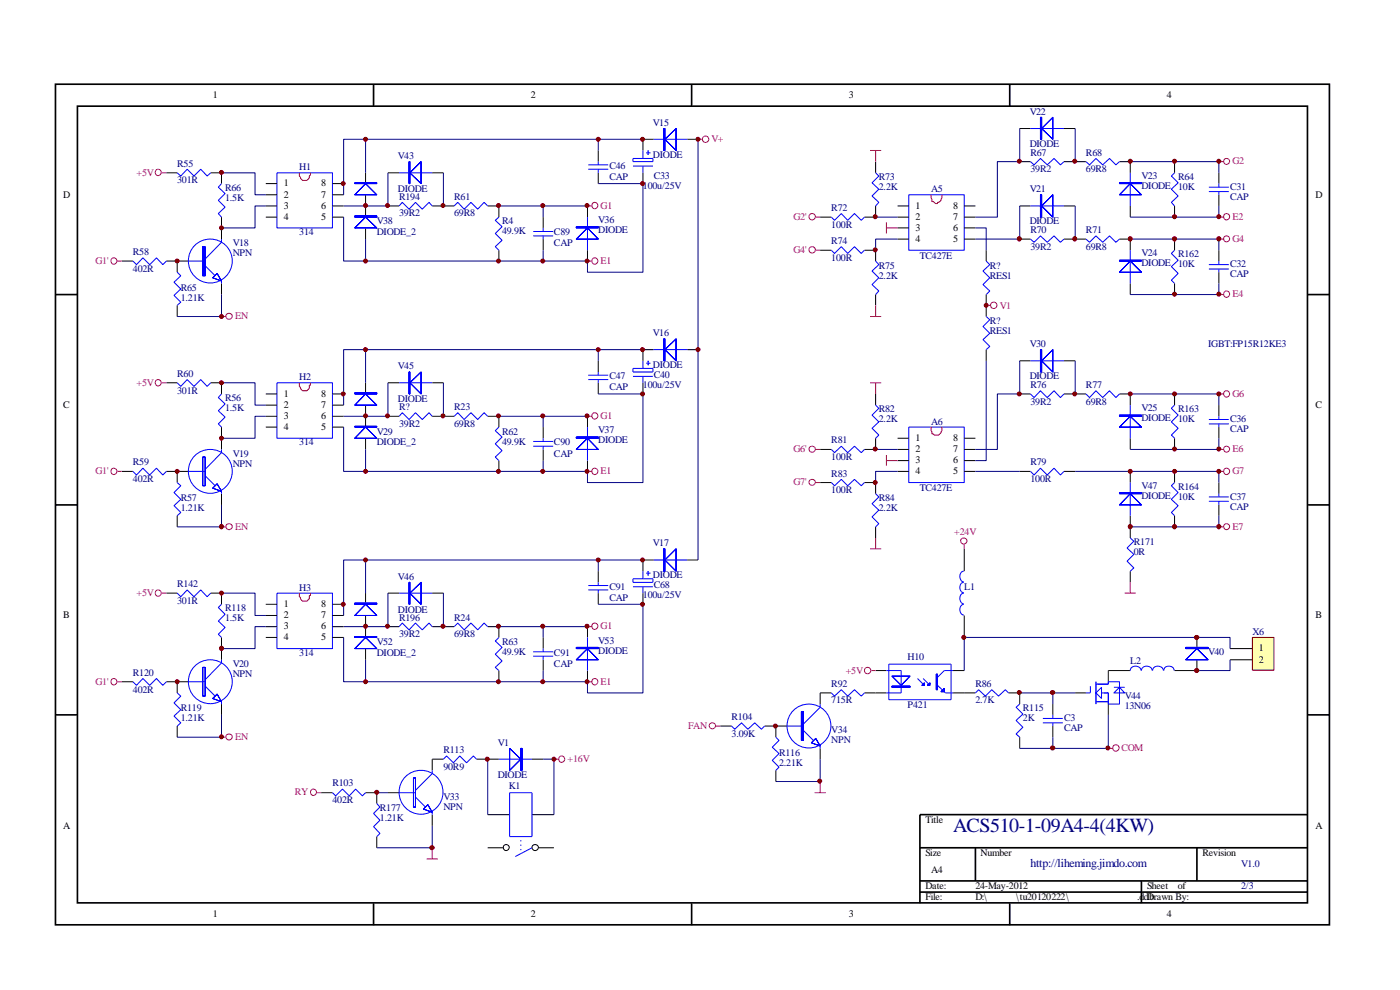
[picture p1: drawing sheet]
<svg xmlns="http://www.w3.org/2000/svg" width="297mm" height="210mm" viewBox="0 0 297 210" stroke-linecap="round" stroke-linejoin="round" font-family="sans-serif">
<g fill="none" stroke="#000" stroke-width=".35">
<path d="M11.8 17.9h270.2v178.3h-270.2zM79.2 17.9v4.6M146.7 17.9v4.6M214.2 17.9v4.6M16.4 22.5h261v169h-261zM11.8 62.5h4.6M277.5 62.5h4.6M11.8 107.1h4.6M277.5 107.1h4.6M11.8 151.6h4.6M277.5 151.6h4.6M195.2 179.8h82.3"/>
<path d="M206.9 179.8v7.1M253.9 179.8v7.1M277.5 172.8h-82.3v18.8M79.2 191.6v4.7M146.7 191.6v4.7M195.2 186.9h82.3M195.2 189.2h82.3M214.2 191.6v4.7M242.1 186.9v4.7"/>
</g>
<g fill="none" stroke="#00f" stroke-width=".21">
<path d="M37.6 36.7l.8 .6 1.3-1.4 1.4 1.4 1.5-1.4 1.3 1.4 .8-.6M47 38.9l-.7 .8 1.5 1.4-1.5 1.4 1.5 1.4-1.5 1.4 .7 .8M58.8 36.7h11.7v11.6h-11.7zM84.7 36.7h7M124.8 35h4.2M124.8 35.9h4.2M126.9 34.3v.7M126.9 35.9v.8M134.3 33.6h4.2v.7h-4.2zM134.3 35.2h4.2M136.4 31.9v1.7M136.4 35.2v1.5"/>
<path d="M137.1 32.4h.9M137.5 31.9v1M138.7 29.5h7.1M185.8 36.7l.6 .6-1.4 1.5 1.4 1.3-1.4 1.5 1.4 1.3-.6 .8M218.6 34.3l.8 .7 1.3-1.4 1.5 1.4 1.4-1.4 1.4 1.4 .7-.7M218.6 27.3h7.1M230.4 34.3l.7 .7 1.4-1.4 1.4 1.4 1.5-1.4 1.3 1.4 .8-.7M239.8 36.7v7M249.2 36.7l-.7 .6 1.4 1.5-1.4 1.3 1.4 1.5-1.4 1.3 .7 .8M256.5 39.7h4.2M258.6 38.9v.8M28.2 55.4l.8 .7 1.3-1.4 1.4 1.4 1.5-1.4 1.3 1.4 .8-.7"/>
<path d="M37.6 57.7l.8 .8-1.5 1.4 1.5 1.4-1.5 1.4 1.5 1.4-.8 .7M40 55.4h3.5M43.5 56.4l2.1 2.1M47 50.7v.7l-3.5 3.5M47 59.6v.5M84.7 43.7l.6-.8 1.5 1.5 1.3-1.5 1.5 1.5 1.4-1.5 .7 .8M96.4 43.7l.7-.8 1.4 1.5 1.4-1.5 1.4 1.5 1.4-1.5 .8 .8M105.8 46.1l-.7 .6 1.4 1.4-1.4 1.4 1.4 1.5-1.4 1.3 .7 .8M113.1 49.1h4.2M113.1 50h4.2M115.2 48.3v.8M115.2 50v.7"/>
<path d="M124.6 46.1v7M176.4 46.1l.6 .6 1.5-1.4 1.3 1.4 1.5-1.4 1.4 1.4 .7-.6M176.4 53.1l.6 .7 1.5-1.5 1.3 1.5 1.5-1.5 1.4 1.5 .7-.7M185.8 55.4l.6 .7-1.4 1.4 1.4 1.4-1.4 1.5 1.4 1.3-.6 .8M192.8 41.3h11.8v11.8h-11.8zM209.2 55.4l.8 .7-1.5 1.4 1.5 1.4-1.5 1.5 1.5 1.3-.8 .8M218.6 50.7l.8 .7 1.3-1.4 1.5 1.4 1.4-1.4 1.4 1.4 .7-.7M218.6 43.7h7.1M230.4 50.7l.7 .7 1.4-1.4 1.4 1.4 1.5-1.4 1.3 1.4 .8-.7M239.8 53.1v7M249.2 53.1l-.7 .7 1.4 1.4-1.4 1.4 1.4 1.4-1.4 1.4 .7 .7M256.5 40.6h4.2"/>
<path d="M256.5 56.1h4.2M256.5 57.1h4.2M258.6 40.6v.7M258.6 55.4v.7M258.6 57.1v.6M124.8 79.6h4.2M126.9 78.9v.7M134.3 78.1h4.2v.8h-4.2zM134.3 79.8h4.2M136.4 76.5v1.6M136.4 79.8v1.4M137.1 77h.9"/>
<path d="M137.5 76.5v1M138.7 74.2h7.1M209.2 67.1l.8 .7-1.5 1.5 1.5 1.4-1.5 1.4 1.5 1.4-.8 .7M218.6 76.5h7.1M28.2 100l.8 .8 1.3-1.5 1.4 1.5 1.5-1.5 1.3 1.5 .8-.8M37.6 81.2l.8 .8 1.3-1.5 1.4 1.5 1.5-1.5 1.3 1.5 .8-.8M40 100h3.5M47 83.6l-.7 .7 1.5 1.4-1.5 1.4 1.5 1.4-1.5 1.4 .7 .7M47 95.3v.7l-3.5 3.6M58.8 81.2h11.7v11.8h-11.7zM84.7 88.3l.6-.8 1.5 1.5 1.3-1.5 1.5 1.5 1.4-1.5 .7 .8M84.7 81.2h7"/>
<path d="M96.4 88.3l.7-.8 1.4 1.5 1.4-1.5 1.4 1.5 1.4-1.5 .8 .8M105.8 90.6l-.7 .8 1.4 1.3-1.4 1.4 1.4 1.5-1.4 1.3 .7 .8M113.1 93.6h4.2M113.1 94.7h4.2M115.2 93v.6M115.2 94.7v.6M124.6 90.6v7.1M124.8 80.5h4.2M126.9 80.5v.7M176.4 95.3l.6 .7 1.5-1.3 1.3 1.3 1.5-1.3 1.4 1.3 .7-.7M185.8 85.9l.6 .7-1.4 1.5 1.4 1.4-1.4 1.3 1.4 1.5-.6 .7M192.8 90.6h11.8v11.8h-11.8z"/>
<path d="M218.6 83.6l.8 .7 1.3-1.4 1.5 1.4 1.4-1.4 1.4 1.4 .7-.7M218.6 100l.8 .8 1.3-1.5 1.5 1.5 1.4-1.5 1.4 1.5 .7-.8M230.4 83.6l.7 .7 1.4-1.4 1.4 1.4 1.5-1.4 1.3 1.4 .8-.7M239.8 85.9v7.1M249.2 85.9l-.7 .7 1.4 1.5-1.4 1.4 1.4 1.3-1.4 1.5 .7 .7M256.5 89h4.2M256.5 89.9h4.2M258.6 88.3v.7M258.6 89.9v.7M37.6 102.4l.8 .6-1.5 1.5 1.5 1.4-1.5 1.4 1.5 1.4-.8 .7M43.5 100.9l2.1 2.1M47 104.2v.5"/>
<path d="M138.7 118.8h7.1M176.4 102.4l.6 .6 1.5-1.3 1.3 1.3 1.5-1.3 1.4 1.3 .7-.6M185.8 104.7l.6 .7-1.4 1.4 1.4 1.4-1.4 1.4 1.4 1.5-.6 .7M239.8 114.1l.7 .7-1.4 1.4 1.4 1.4-1.4 1.4 1.4 1.5-.7 .7M239.8 102.4v7M249.2 102.4l-.7 .6 1.4 1.5-1.4 1.4 1.4 1.4-1.4 1.4 .7 .7M256.5 105.4h4.2M256.5 106.3h4.2M258.6 104.7v.7M258.6 106.3v.8M37.6 125.8l.8 .8 1.3-1.5 1.4 1.5 1.5-1.5 1.3 1.5 .8-.8M47 128.2l-.7 .7 1.5 1.4-1.5 1.4 1.5 1.4-1.5 1.4 .7 .7"/>
<path d="M47 140v.6l-3.5 3.6M58.8 125.8h11.7v11.8h-11.7zM84.7 132.9l.6-.7 1.5 1.4 1.3-1.4 1.5 1.4 1.4-1.4 .7 .7M84.7 125.8h7M96.4 132.9l.7-.7 1.4 1.4 1.4-1.4 1.4 1.4 1.4-1.4 .8 .7M105.8 135.2l-.7 .8 1.4 1.3-1.4 1.5 1.4 1.4-1.4 1.4 .7 .6M113.1 138.3h4.2M113.1 139.2h4.2M115.2 137.6v.7M115.2 139.2v.8M124.6 135.2v7M124.8 124.2h4.2"/>
<path d="M124.8 125.1h4.2M126.9 123.5v.7M126.9 125.1v.7M134.3 122.8h4.2v.7h-4.2zM134.3 124.5h4.2M136.4 121.2v1.6M136.4 124.5v1.3M137.1 121.6h.9M137.5 121.2v.9M204.5 128.2a1.19 1.19 0 0 0-.9 1.1 1.19 1.19 0 0 0 .9 1.2M204.5 125.8a1.19 1.19 0 0 0-.9 1.2 1.19 1.19 0 0 0 .9 1.1M204.5 123.5a1.14 1.14 0 0 0-.9 1.1 1.14 1.14 0 0 0 .9 1.1"/>
<path d="M204.5 121.2a1.19 1.19 0 0 0-.9 1.1 1.19 1.19 0 0 0 .9 1.1M28.2 144.6l.8 .8 1.3-1.5 1.4 1.5 1.5-1.5 1.3 1.5 .8-.8M37.6 147l.8 .7-1.5 1.4 1.5 1.4-1.5 1.4 1.5 1.4-.8 .7M40 144.6h3.5M43.5 145.5l2.1 2.2M47 148.8v.6M155.2 154l.7 .7 1.4-1.4 1.4 1.4 1.4-1.4 1.4 1.4 .7-.7M164.6 156.4l.7 .7-1.5 1.4 1.5 1.4-1.5 1.4 1.5 1.4-.7 .7M176.4 147l.6 .7 1.5-1.4 1.3 1.4 1.5-1.4 1.4 1.4 .7-.7M188 142.2h3.2v4.8h-3.2M188.6 140.9h13.2v7.5h-13.2zM194.6 143.9l1.5 1.5"/>
<path d="M195.8 143.9l1.5 1.5M198.9 145.4l1.7 1.6h1.6M202.2 142.2h-1.9l-1.4 1.5M206.9 147l.7-.7 1.4 1.4 1.4-1.4 1.4 1.4 1.5-1.4 .7 .7M216.3 149.4l-.7 .6 1.4 1.5-1.4 1.3 1.4 1.5-1.4 1.4 .7 .7M231.3 145.5v1.5h-.9M232.5 145.1h2.6v-.5h2.4v4.8h-2.4v-2.4h-1.4M232.5 144.6v4.8M232.5 148.8h2.6M232.5 147l1.2-1.2v2.4zM236.3 145.8h2.3M237.5 145.8l1.1 1.2h-2.3z"/>
<path d="M239.8 142.2a1.17 1.17 0 0 1 1.1-.9 1.17 1.17 0 0 1 1.2 .9M242.1 142.2a1.17 1.17 0 0 1 1.2-.9 1.17 1.17 0 0 1 1.1 .9M244.5 142.2a1.17 1.17 0 0 1 1.2-.9 1.17 1.17 0 0 1 1.1 .9M246.9 142.2a1.12 1.12 0 0 1 1.1-.9 1.12 1.12 0 0 1 1.1 .9M70.5 168.1l.7 .7 1.4-1.4 1.5 1.4 1.3-1.4 1.5 1.4 .7-.7M79.9 170.4l.7 .8-1.4 1.4 1.4 1.4-1.4 1.3 1.4 1.5-.7 .7M84.7 168.1h3.4M88.1 169.1l2.2 2.1M91.7 163.4v.7l-3.6 3.5M91.7 172.3v.5M94.1 161l.6-.6 1.5 1.4 1.3-1.4 1.5 1.4 1.4-1.4 .7 .6M105.8 161h7.1"/>
<path d="M108.1 168.1h4.8v9.4h-4.8zM110.5 178.2v.3M110.5 179.2v.2M112.9 179.8l-3.6 1.9M110.5 180.1v.2"/>
<circle cx="44.6" cy="55.4" r="4.7"/>
<circle cx="44.6" cy="100" r="4.7"/>
<circle cx="44.6" cy="144.6" r="4.7"/>
<circle cx="89.3" cy="168.1" r="4.7"/>
</g>
<g fill="none" stroke="#000" stroke-width=".21">
<path d="M35.3 36.7h2.3M44.7 36.7h2.3v2.2M56.4 38.9h2.4M70.5 38.9h2.4M77.6 36.7v2.2M82.3 36.7h2.4M91.7 36.7h2.4M126.9 31.9v2.4M126.9 36.7v2.2M136.4 36.7v2.2M138.7 29.5h-2.3v2.4M145.8 29.5h2.3"/>
<path d="M185.8 34.3v2.4M216.3 34.3h2.3M216.3 27.3h2.3M225.7 34.3h4.7M225.7 27.3h2.4M237.5 34.3h2.3v2.4M249.2 34.3v2.4M258.6 36.7v2.2M25.8 55.4h2.4M35.3 55.4h4.7M37.6 55.4v2.3M47 46.1v4.6"/>
<path d="M56.4 41.3h2.4M56.4 43.7h2.4M56.4 46.1h2.4M70.5 41.3h2.4M70.5 43.7h2.4M70.5 46.1h2.4M77.6 41.3v4.8M77.6 48.3v2.4M82.3 43.7h2.4M91.7 43.7h4.7M103.5 43.7h2.3v2.4M105.8 53.1v2.3"/>
<path d="M115.2 46.1v2.2M115.2 50.7v2.4M124.6 43.7v2.4M124.6 53.1v2.3M174 46.1h2.4M174 53.1h2.4M183.4 53.1h2.4v2.3M185.8 43.7v2.4h-2.4M190.4 43.7h2.4M190.4 46.1h2.4M190.4 48.3h2.4M190.4 50.7h2.4"/>
<path d="M204.6 43.7h2.3M204.6 46.1h2.3M204.6 48.3h2.3M204.6 50.7h2.3M209.2 53.1v2.3M216.3 43.7h2.3M216.3 50.7h2.3M225.7 43.7h2.4M225.7 50.7h4.7M237.5 50.7h2.3v2.4M239.8 43.7v2.4M249.2 43.7v2.4"/>
<path d="M249.2 50.7v2.4M258.6 41.3v2.4M258.6 53.1v2.3M258.6 57.7v2.4M37.6 64.8v2.3M47 60.1v2.4M126.9 76.5v2.4M138.7 74.2h-2.3v2.3M145.8 74.2h2.3M185.8 62.5v2.3M209.2 62.5v4.6M209.2 74.2v2.3"/>
<path d="M216.3 76.5h2.3M225.7 76.5h2.4M239.8 60.1v2.4M249.2 60.1v2.4M25.8 100h2.4M35.3 81.2h2.3M35.3 100h4.7M37.6 100v2.4M44.7 81.2h2.3v2.4M47 90.6v4.7M56.4 83.6h2.4M56.4 85.9h2.4"/>
<path d="M56.4 88.3h2.4M56.4 90.6h2.4M70.5 83.6h2.4M70.5 85.9h2.4M70.5 88.3h2.4M70.5 90.6h2.4M77.6 81.2v2.4M77.6 85.9v4.7M77.6 93v2.3M82.3 88.3h2.4M82.3 81.2h2.4M91.7 88.3h4.7"/>
<path d="M91.7 81.2h2.4M103.5 88.3h2.3v2.3M105.8 97.7v2.3M115.2 90.6v2.4M115.2 95.3v2.4M124.6 88.3v2.3M124.6 97.7v2.3M126.9 81.2v2.4M136.4 81.2v2.4M174 95.3h2.4M185.8 83.6v2.3M185.8 93v2.3h-2.4"/>
<path d="M190.4 100h2.4M190.4 93h2.4M190.4 95.3h2.4M190.4 97.7h2.4M204.6 100h2.3M204.6 93h2.3M204.6 95.3h2.3M204.6 97.7h2.3M216.3 83.6h2.3M216.3 100h2.3M225.7 83.6h4.7M225.7 100h2.4"/>
<path d="M237.5 83.6h2.3v2.3M239.8 93v2.3M239.8 100v2.4M249.2 83.6v2.3M249.2 93v2.3M249.2 100v2.4M258.6 85.9v2.4M258.6 90.6v2.4M37.6 109.4v2.4M47 104.7v2.4M138.7 118.8h-2.3v2.4M145.8 118.8h2.3"/>
<path d="M174 102.4h2.4M183.4 102.4h2.4v2.3M185.8 111.8v2.3M204.6 116.4v4.8M239.8 109.4v4.7M249.2 109.4v2.4M258.6 102.4v2.3M258.6 107.1v2.3M35.3 125.8h2.3M44.7 125.8h2.3v2.4M47 135.2v4.8M56.4 128.2h2.4"/>
<path d="M56.4 130.6h2.4M56.4 132.9h2.4M56.4 135.2h2.4M70.5 128.2h2.4M70.5 130.6h2.4M70.5 132.9h2.4M70.5 135.2h2.4M77.6 125.8v2.4M77.6 130.6v4.6M77.6 137.6v2.4M82.3 132.9h2.4M82.3 125.8h2.4"/>
<path d="M91.7 132.9h4.7M91.7 125.8h2.4M103.5 132.9h2.3v2.3M115.2 135.2v2.4M115.2 140v2.2M124.6 132.9v2.3M126.9 121.2v2.3M126.9 125.8v2.4M136.4 125.8v2.4M204.6 130.6v4.6M239.8 121.2v2.3M253.9 135.2v2.4"/>
<path d="M253.9 140v2.2h-4.7M25.8 144.6h2.4M35.3 144.6h4.7M37.6 144.6v2.4M37.6 154v2.4M47 149.4v2.2M105.8 142.2v2.4M124.6 142.2v2.4M152.8 154h2.4M162.2 154h2.4v2.4M174 147h2.4M183.4 147h4.6"/>
<path d="M185.8 142.2h2.2M202.2 142.2h2.4M202.2 147h4.7M214 147h2.3v2.4M216.3 156.4v2.3M228.1 147h2.3M235.1 149.4v2.2M239.8 142.2h-4.7v2.4M68.2 168.1h2.3M77.6 168.1h2.3v2.3M79.9 177.5v2.3M82.3 168.1h2.4"/>
<path d="M91.7 172.8v2.4M94.1 161h-2.4v2.4M101.1 161h4.7M103.5 179.8h3.3M103.5 172.8h4.6M112.9 161h2.3M112.9 172.8h4.6M114.3 179.8h3.2M164.6 163.4v2.4"/>
<circle cx="107.4" cy="179.8" r=".64"/>
<circle cx="113.6" cy="179.8" r=".66"/>
</g>
<path d="M63.5 36.7v.6l.3 .3a1.01 1.01 0 0 0 .8 .7 1.01 1.01 0 0 0 1-.5l.3-1.1M197.5 41.3l.2 1.5h.3a.8 .8 0 0 0 .9 .4v-.3a.72 .72 0 0 0 .7-.7l.2-.2v-.7M63.5 81.2v.8l.3 .2a1.01 1.01 0 0 0 .8 .7 1.01 1.01 0 0 0 1-.5v-.7h.3v-.5M197.5 90.6l.2 1.4h.3a1.14 1.14 0 0 0 1.8-.6v-.8M63.5 125.8v.8l.3 .1a.99 .99 0 0 0 .8 .8 .99 .99 0 0 0 1-.5v-.7h.3v-.5" fill="none" stroke="#f00" stroke-width=".21"/>
<path d="M43 52.3v6.2h.5v-6.2zM43 52.3v6.2h.5v-6.2z" fill="#00f" stroke="#00f" stroke-width=".21"/>
<g fill="#00f" stroke="#00f" stroke-width=".21">
<path d="M46.1 58l-1 .9 1.9 .7zM46.1 58l-1 .9 1.9 .7z" fill-rule="evenodd"/>
<path d="M122.3 48.1v.2h4.6v-.2zM122.3 48.1v.2h4.6v-.2z" fill-rule="evenodd"/>
<path d="M122.3 50.7l2.3-2.4 2.3 2.4zM122.3 50.7l2.3-2.4 2.3 2.4z" fill-rule="evenodd"/>
<path d="M75.3 45.8v.3h4.6v-.3zM75.3 45.8v.3h4.6v-.3z" fill-rule="evenodd"/>
<path d="M77.6 46.1l2.3 2.2h-4.6zM77.6 46.1l2.3 2.2h-4.6z" fill-rule="evenodd"/>
<path d="M75.3 38.8v.1h4.6v-.1zM75.3 38.8v.1h4.6v-.1z" fill-rule="evenodd"/>
<path d="M77.6 38.9l2.3 2.4h-4.6zM77.6 38.9l2.3 2.4h-4.6z" fill-rule="evenodd"/>
<path d="M86.8 34.3v4.6h.2v-4.6zM86.8 34.3v4.6h.2v-4.6z" fill-rule="evenodd"/>
<path d="M87 36.7l2.3-2.4v4.6zM87 36.7l2.3-2.4v4.6z" fill-rule="evenodd"/>
<path d="M140.8 27.3v4.6h.3v-4.6zM140.8 27.3v4.6h.3v-4.6z" fill-rule="evenodd"/>
<path d="M141.1 29.5l2.3-2.2v4.6zM141.1 29.5l2.3-2.2v4.6z" fill-rule="evenodd"/>
<path d="M43 96.9v6.1h.5v-6.1zM43 96.9v6.1h.5v-6.1z" fill-rule="evenodd"/>
<path d="M45.1 103.5l1.9 .7-.9-1.6zM45.1 103.5l1.9 .7-.9-1.6z" fill-rule="evenodd"/>
<path d="M122.3 92.7v.3h4.6v-.3zM122.3 92.7v.3h4.6v-.3z" fill-rule="evenodd"/>
<path d="M122.3 95.3l2.3-2.3 2.3 2.3zM122.3 95.3l2.3-2.3 2.3 2.3z" fill-rule="evenodd"/>
<path d="M75.3 90.4v.2h4.6v-.2zM75.3 90.4v.2h4.6v-.2z" fill-rule="evenodd"/>
<path d="M77.6 90.6l2.3 2.4h-4.6zM77.6 90.6l2.3 2.4h-4.6z" fill-rule="evenodd"/>
<path d="M75.3 83.3v.3h4.6v-.3zM75.3 83.3v.3h4.6v-.3z" fill-rule="evenodd"/>
<path d="M77.6 83.6l2.3 2.3h-4.6zM77.6 83.6l2.3 2.3h-4.6z" fill-rule="evenodd"/>
<path d="M86.8 78.9v4.7h.2v-4.7zM86.8 78.9v4.7h.2v-4.7z" fill-rule="evenodd"/>
<path d="M87 81.2l2.3-2.3v4.7zM87 81.2l2.3-2.3v4.7z" fill-rule="evenodd"/>
<path d="M140.8 71.9v4.6h.3v-4.6zM140.8 71.9v4.6h.3v-4.6z" fill-rule="evenodd"/>
<path d="M141.1 74.2l2.3-2.3v4.6zM141.1 74.2l2.3-2.3v4.6z" fill-rule="evenodd"/>
<path d="M43 141.6v6.1h.5v-6.1zM43 141.6v6.1h.5v-6.1z" fill-rule="evenodd"/>
<path d="M45.1 148.2l1.9 .6-.9-1.6zM45.1 148.2l1.9 .6-.9-1.6z" fill-rule="evenodd"/>
<path d="M122.3 137.3v.3h4.6v-.3zM122.3 137.3v.3h4.6v-.3z" fill-rule="evenodd"/>
<path d="M124.6 137.6l2.3 2.4h-4.6zM124.6 137.6l2.3 2.4h-4.6z" fill-rule="evenodd"/>
<path d="M75.3 135v.2h4.6v-.2zM75.3 135v.2h4.6v-.2z" fill-rule="evenodd"/>
<path d="M77.6 135.2l2.3 2.4h-4.6zM77.6 135.2l2.3 2.4h-4.6z" fill-rule="evenodd"/>
<path d="M75.3 127.9v.3h4.6v-.3zM75.3 127.9v.3h4.6v-.3z" fill-rule="evenodd"/>
<path d="M77.6 128.2l2.3 2.4h-4.6zM77.6 128.2l2.3 2.4h-4.6z" fill-rule="evenodd"/>
<path d="M86.8 123.5v4.7h.2v-4.7zM86.8 123.5v4.7h.2v-4.7z" fill-rule="evenodd"/>
<path d="M87 125.8l2.3-2.3v4.7zM87 125.8l2.3-2.3v4.7z" fill-rule="evenodd"/>
<path d="M140.8 116.4v4.8h.3v-4.8zM140.8 116.4v4.8h.3v-4.8z" fill-rule="evenodd"/>
<path d="M141.1 118.8l2.3-2.4v4.8zM141.1 118.8l2.3-2.4v4.8z" fill-rule="evenodd"/>
<path d="M237.5 38.8v.1h4.6v-.1zM237.5 38.8v.1h4.6v-.1z" fill-rule="evenodd"/>
<path d="M239.8 38.9l2.3 2.4h-4.6zM239.8 38.9l2.3 2.4h-4.6z" fill-rule="evenodd"/>
<path d="M220.7 24.9v4.6h.3v-4.6zM220.7 24.9v4.6h.3v-4.6z" fill-rule="evenodd"/>
<path d="M221 27.3l2.4-2.4v4.6zM221 27.3l2.4-2.4v4.6z" fill-rule="evenodd"/>
<path d="M220.7 41.3v4.8h.3v-4.8zM220.7 41.3v4.8h.3v-4.8z" fill-rule="evenodd"/>
<path d="M223.4 41.3v4.8l-2.4-2.4zM223.4 41.3v4.8l-2.4-2.4z" fill-rule="evenodd"/>
<path d="M237.5 55.2v.2h4.6v-.2zM237.5 55.2v.2h4.6v-.2z" fill-rule="evenodd"/>
<path d="M239.8 55.4l2.3 2.3h-4.6zM239.8 55.4l2.3 2.3h-4.6z" fill-rule="evenodd"/>
<path d="M237.5 88.1v.2h4.6v-.2zM237.5 88.1v.2h4.6v-.2z" fill-rule="evenodd"/>
<path d="M239.8 88.3l2.3 2.3h-4.6zM239.8 88.3l2.3 2.3h-4.6z" fill-rule="evenodd"/>
<path d="M220.7 74.2v4.7h.3v-4.7zM220.7 74.2v4.7h.3v-4.7z" fill-rule="evenodd"/>
<path d="M223.4 74.2v4.7l-2.4-2.4zM223.4 74.2v4.7l-2.4-2.4z" fill-rule="evenodd"/>
<path d="M237.5 104.5v.2h4.6v-.2zM237.5 104.5v.2h4.6v-.2z" fill-rule="evenodd"/>
<path d="M239.8 104.7l2.3 2.4h-4.6zM239.8 104.7l2.3 2.4h-4.6z" fill-rule="evenodd"/>
<path d="M87.7 165v6.2h.4v-6.2zM87.7 165v6.2h.4v-6.2z" fill-rule="evenodd"/>
<path d="M90.8 170.7l-1 .9 1.9 .7zM90.8 170.7l-1 .9 1.9 .7z" fill-rule="evenodd"/>
<path d="M110.5 158.7v4.7h.2v-4.7zM110.5 158.7v4.7h.2v-4.7z" fill-rule="evenodd"/>
<path d="M108.1 158.7l2.4 2.3-2.4 2.4zM108.1 158.7l2.4 2.3-2.4 2.4z" fill-rule="evenodd"/>
<path d="M251.5 137.3v.3h4.8v-.3zM251.5 137.3v.3h4.8v-.3z" fill-rule="evenodd"/>
<path d="M253.9 137.6l2.4 2.4h-4.8zM253.9 137.6l2.4 2.4h-4.8z" fill-rule="evenodd"/>
<path d="M189.2 143.4h3.8l-1.8 2zM189.2 143.4h3.8l-1.8 2z" fill-rule="evenodd"/>
<path d="M189.2 145.5h3.8v.3h-3.8zM189.2 145.5h3.8v.3h-3.8z" fill-rule="evenodd"/>
<path d="M197.3 144.9l-.5 .5h.5zM197.3 144.9l-.5 .5h.5z" fill-rule="evenodd"/>
<path d="M196.1 144.9l-.5 .5h.5zM196.1 144.9l-.5 .5h.5z" fill-rule="evenodd"/>
<path d="M198.6 143v3.3h.3v-3.3zM198.6 143v3.3h.3v-3.3z" fill-rule="evenodd"/>
<path d="M200.3 146v.7h-.7zM200.3 146v.7h-.7z" fill-rule="evenodd"/>
</g>
<g fill="none" stroke="#000080" stroke-width=".21">
<path d="M47 36.7h7.1v4.6h2.3M77.6 29.5v7.2M82.3 36.7v7h-9.4M94.1 36.7v7M126.9 38.9h9.5v18.8h-11.8v-2.3h-51.7v-9.3M126.9 29.5v2.4M136.4 29.5h-63.5v11.8M148.1 29.5v89.3M216.3 27.3v7h-4.7v11.8h-4.7M228.1 27.3v7M239.8 34.3h18.8v2.4M56.4 43.7h-2.3v4.6h-7.1"/>
<path d="M77.6 50.7v4.7M105.8 43.7h18.8M115.2 43.7v2.4M115.2 53.1v2.3M185.8 46.1h4.6M190.4 50.7h-4.6v2.4M206.9 48.3h2.3v4.8M216.3 43.7v7h-9.4M228.1 43.7v7M239.8 50.7h18.8v2.4M258.6 43.7v2.4h-18.8M47 62.5v4.6h-9.4"/>
<path d="M77.6 74.2v7M126.9 74.2v2.3M136.4 74.2h-63.5v11.7M209.2 76.5v21.2h-2.3M216.3 76.5v7.1h-4.7v11.7h-4.7M228.1 76.5v7.1M258.6 60.1v2.4h-18.8M47 81.2h7.1v4.7h2.3M56.4 88.3h-2.3v4.7h-7.1M77.6 95.3v4.7M82.3 81.2v7.1h-9.4M94.1 81.2v7.1"/>
<path d="M105.8 88.3h18.8M115.2 88.3v2.3M115.2 97.7v2.3M126.9 83.6h9.5v18.8h-11.8v-2.4h-51.7v-9.4M185.8 95.3h4.6M190.4 100h-4.6v2.4M206.9 100h9.4M228.1 100h30.5v2.4M239.8 83.6h18.8v2.3M258.6 93v2.3h-18.8M47 107.1v4.7h-9.4M77.6 118.8v7"/>
<path d="M126.9 118.8v2.4M136.4 118.8h-63.5v11.8M258.6 109.4v2.4h-18.8M47 125.8h7.1v4.8h2.3M56.4 132.9h-2.3v4.7h-7.1M77.6 140v4.6M82.3 125.8v7.1h-9.4M94.1 125.8v7.1M105.8 132.9h18.8M115.2 132.9v2.3M126.9 128.2h9.5v18.8h-11.8v-2.4h-51.7v-9.4M47 151.6v4.8h-9.4"/>
<path d="M115.2 142.2v2.4M79.9 168.1h2.4M91.7 175.2v4.6h-11.8M103.5 161v11.8M115.2 161h2.3v11.8"/>
</g>
<g fill="none" stroke="#a1006a" stroke-width=".21">
<path d="M34.3 36.7h1M148.1 29.5h.9M184.6 31.9h2.3M185.8 31.9v2.4M258.6 34.3h1M24.9 55.4h.9M124.6 55.4h1M124.6 43.7h1M173.1 46.1h.9M173.1 53.1h.9M188 47.2v2.3M188 48.3h2.4"/>
<path d="M258.6 46.1h1M258.6 50.7h1M47 67.1h.9M184.6 67.1h2.3M185.8 64.8v2.3M209.2 64.8h.9M258.6 62.5h1M24.9 100h.9M34.3 81.2h1M124.6 100h1M124.6 88.3h1M173.1 95.3h.9"/>
<path d="M184.6 81.2h2.3M185.8 81.2v2.4M188 96.5v2.3M188 97.7h2.4M258.6 100h1M258.6 95.3h1M258.6 83.6h1M47 111.8h.9M173.1 102.4h.9M184.6 116.4h2.3M185.8 114.1v2.3M258.6 111.8h1"/>
<path d="M34.3 125.8h1M124.6 132.9h1M238.6 125.8h2.4M239.8 123.5v2.3M24.9 144.6h.9M47 156.4h.9M124.6 144.6h1M67.2 168.1h1M91.7 179.8v2.4M117.5 161h1M90.5 182.2h2.4"/>
<circle cx="33.5" cy="36.6" r=".66"/>
<circle cx="149.7" cy="29.5" r=".68"/>
<circle cx="260.2" cy="34.2" r=".64"/>
<circle cx="24.1" cy="55.3" r=".66"/>
<circle cx="126.2" cy="43.6" r=".66"/>
<circle cx="126.2" cy="55.3" r=".66"/>
<circle cx="172.3" cy="46" r=".68"/>
<circle cx="172.3" cy="53" r=".68"/>
<circle cx="260.2" cy="46" r=".66"/>
<circle cx="260.2" cy="50.7" r=".64"/>
<circle cx="48.6" cy="67.1" r=".66"/>
<circle cx="210.8" cy="64.8" r=".68"/>
<circle cx="260.2" cy="62.4" r=".66"/>
<circle cx="24.1" cy="100" r=".66"/>
<circle cx="33.5" cy="81.2" r=".66"/>
<circle cx="126.2" cy="100" r=".66"/>
<circle cx="126.2" cy="88.2" r=".66"/>
<circle cx="172.3" cy="95.3" r=".66"/>
<circle cx="260.2" cy="83.5" r=".66"/>
<circle cx="260.2" cy="100" r=".66"/>
<circle cx="260.2" cy="95.3" r=".64"/>
<circle cx="48.6" cy="111.7" r=".66"/>
<circle cx="172.3" cy="102.3" r=".66"/>
<circle cx="260.2" cy="111.7" r=".64"/>
<circle cx="33.5" cy="125.8" r=".66"/>
<circle cx="126.2" cy="132.8" r=".66"/>
<circle cx="24.1" cy="144.6" r=".66"/>
<circle cx="48.6" cy="156.3" r=".66"/>
<circle cx="126.2" cy="144.6" r=".66"/>
<circle cx="66.5" cy="168" r=".66"/>
<circle cx="119.1" cy="161" r=".66"/>
</g>
<g fill="#800000" stroke="#800000" stroke-width=".21">
<circle cx="47" cy="48.3" r=".42"/>
<circle cx="47" cy="36.6" r=".42"/>
<circle cx="37.6" cy="55.4" r=".42"/>
<circle cx="136.3" cy="29.5" r=".42"/>
<circle cx="72.8" cy="38.9" r=".42"/>
<circle cx="77.6" cy="43.6" r=".42"/>
<circle cx="82.2" cy="43.6" r=".42"/>
<circle cx="94" cy="43.6" r=".42"/>
<circle cx="77.6" cy="55.4" r=".42"/>
<circle cx="77.6" cy="29.5" r=".42"/>
<circle cx="126.9" cy="29.5" r=".42"/>
<circle cx="105.7" cy="43.6" r=".42"/>
<circle cx="124.5" cy="43.6" r=".42"/>
<circle cx="115.1" cy="55.4" r=".42"/>
<circle cx="115.1" cy="43.6" r=".42"/>
<circle cx="136.3" cy="38.9" r=".42"/>
<circle cx="105.7" cy="55.4" r=".42"/>
<circle cx="124.5" cy="55.4" r=".42"/>
<circle cx="47" cy="67.1" r=".42"/>
<circle cx="72.8" cy="83.6" r=".42"/>
<circle cx="47" cy="93" r=".42"/>
<circle cx="47" cy="81.2" r=".42"/>
<circle cx="37.6" cy="100" r=".42"/>
<circle cx="82.2" cy="88.2" r=".42"/>
<circle cx="94" cy="88.2" r=".42"/>
<circle cx="105.7" cy="88.2" r=".42"/>
<circle cx="105.7" cy="100" r=".42"/>
<circle cx="124.5" cy="100" r=".42"/>
<circle cx="124.5" cy="88.2" r=".42"/>
<circle cx="77.6" cy="88.2" r=".42"/>
<circle cx="136.3" cy="74.2" r=".42"/>
<circle cx="136.3" cy="83.6" r=".42"/>
<circle cx="77.6" cy="100" r=".42"/>
<circle cx="77.6" cy="74.2" r=".42"/>
<circle cx="126.9" cy="74.2" r=".42"/>
<circle cx="115.1" cy="100" r=".42"/>
<circle cx="115.1" cy="88.2" r=".42"/>
<circle cx="47" cy="111.7" r=".45"/>
<circle cx="72.8" cy="128.2" r=".42"/>
<circle cx="47" cy="137.5" r=".45"/>
<circle cx="47" cy="125.8" r=".42"/>
<circle cx="37.6" cy="144.6" r=".42"/>
<circle cx="82.2" cy="132.8" r=".42"/>
<circle cx="94" cy="132.8" r=".42"/>
<circle cx="105.7" cy="132.8" r=".42"/>
<circle cx="105.7" cy="144.6" r=".42"/>
<circle cx="124.5" cy="144.6" r=".42"/>
<circle cx="124.5" cy="132.8" r=".42"/>
<circle cx="77.6" cy="132.8" r=".42"/>
<circle cx="136.3" cy="118.8" r=".42"/>
<circle cx="136.3" cy="128.2" r=".42"/>
<circle cx="77.6" cy="144.6" r=".42"/>
<circle cx="77.6" cy="118.8" r=".42"/>
<circle cx="126.9" cy="118.8" r=".42"/>
<circle cx="115.1" cy="144.6" r=".42"/>
<circle cx="115.1" cy="132.8" r=".42"/>
<circle cx="47" cy="156.3" r=".42"/>
<circle cx="148.1" cy="74.2" r=".42"/>
<circle cx="148.1" cy="29.5" r=".42"/>
<circle cx="216.2" cy="50.7" r=".45"/>
<circle cx="216.2" cy="34.2" r=".42"/>
<circle cx="185.7" cy="53" r=".42"/>
<circle cx="185.7" cy="46" r=".42"/>
<circle cx="228" cy="34.2" r=".42"/>
<circle cx="228" cy="50.7" r=".45"/>
<circle cx="258.6" cy="46" r=".42"/>
<circle cx="249.2" cy="46" r=".42"/>
<circle cx="258.6" cy="34.2" r=".42"/>
<circle cx="239.8" cy="34.2" r=".42"/>
<circle cx="249.2" cy="34.2" r=".42"/>
<circle cx="239.8" cy="50.7" r=".45"/>
<circle cx="258.5" cy="50.7" r=".45"/>
<circle cx="249.2" cy="50.7" r=".45"/>
<circle cx="258.6" cy="62.4" r=".42"/>
<circle cx="249.2" cy="62.4" r=".42"/>
<circle cx="239.8" cy="83.6" r=".42"/>
<circle cx="185.7" cy="95.2" r=".42"/>
<circle cx="228" cy="83.6" r=".42"/>
<circle cx="216.2" cy="83.6" r=".42"/>
<circle cx="249.2" cy="95.2" r=".42"/>
<circle cx="249.2" cy="83.6" r=".42"/>
<circle cx="185.7" cy="102.4" r=".42"/>
<circle cx="249.2" cy="111.7" r=".45"/>
<circle cx="249.2" cy="100" r=".42"/>
<circle cx="258.6" cy="83.6" r=".42"/>
<circle cx="258.6" cy="95.2" r=".42"/>
<circle cx="258.6" cy="100" r=".42"/>
<circle cx="258.5" cy="111.7" r=".45"/>
<circle cx="239.8" cy="111.7" r=".45"/>
<circle cx="239.8" cy="100" r=".42"/>
<circle cx="209.2" cy="64.8" r=".42"/>
<circle cx="117.5" cy="161" r=".42"/>
<circle cx="103.4" cy="161" r=".42"/>
<circle cx="91.7" cy="179.8" r=".45"/>
<circle cx="79.9" cy="168.1" r=".42"/>
</g>
<path d="M265.8 135.3h4.4v6.8h-4.4z" fill="#ffffb0"/>
<path d="M265.7 135.2h4.6v7h-4.6z" fill="none" stroke="#800000" stroke-width=".21"/>
<path d="M260.9 137.6h4.8M260.9 140h4.8M164.6 154h2.4M174 147v2.4M174 158.7v2.3M223.4 149.4v2.2M223.4 154v2.4" fill="none" stroke="#000" stroke-width=".21"/>
<g fill="none" stroke="#00f" stroke-width=".21">
<path d="M167 154h3.4M170.4 154.9l2.2 2.2M174 149.4v.6l-3.6 3.6M174 158.2v.5M221.2 152.4h4.3M221.2 153.3h4.3M223.4 151.6v.8M223.4 153.3v.7"/>
<circle cx="171.6" cy="154" r="4.7"/>
</g>
<path d="M170 151v6.1h.4v-6.1zM170 151v6.1h.4v-6.1z" fill="#00f" stroke="#00f" stroke-width=".21"/>
<path d="M173.1 156.6l-1 1 1.9 .6zM173.1 156.6l-1 1 1.9 .6z" fill-rule="evenodd" fill="#00f" stroke="#00f" stroke-width=".21"/>
<g fill="none" stroke="#a1006a" stroke-width=".21">
<path d="M204.6 115.5v.9M151.9 154h.9M184.8 142.2h1M235.1 158.7h1M172.8 168.1h2.4M174 165.8v2.3"/>
<circle cx="204.5" cy="114.8" r=".66"/>
<circle cx="151.1" cy="154" r=".66"/>
<circle cx="184.1" cy="142.2" r=".68"/>
<circle cx="236.7" cy="158.7" r=".68"/>
</g>
<g fill="#800000" stroke="#800000" stroke-width=".21">
<circle cx="164.5" cy="154" r=".42"/>
<circle cx="216.2" cy="146.9" r=".42"/>
<circle cx="253.9" cy="135.2" r=".45"/>
<circle cx="253.9" cy="142.2" r=".45"/>
<circle cx="223.3" cy="158.7" r=".45"/>
<circle cx="223.3" cy="146.9" r=".45"/>
<circle cx="235" cy="158.7" r=".42"/>
<circle cx="173.9" cy="165.7" r=".42"/>
<circle cx="204.5" cy="135.2" r=".42"/>
</g>
<path d="M260.9 137.6v-2.4h-56.3v7M260.9 140v2.2h-7M216.3 147h11.8M223.4 147v2.4M223.4 156.4v2.3M235.1 151.6v7.1h-18.8M174 161v4.8h-9.4" fill="none" stroke="#000080" stroke-width=".21"/>
<text font-size="4.2" fill="#000080" x="202.2" y="176.4">ACS510-1-09A4-4(4KW)</text>
<text font-size="2.5" fill="#000080" x="218.6" y="183.9">http://liheming.jimdo.com</text>
<g font-size="2.1">
<text x="45.1" y="20.8">1</text>
<text x="112.6" y="20.8">2</text>
<text x="180.1" y="20.8">3</text>
<text x="247.6" y="20.8">4</text>
<text x="13.4" y="41.9">D</text>
<text x="60.2" y="39.5">1</text>
<text x="60.2" y="41.9">2</text>
<text x="68.2" y="41.9">7</text>
<text x="68.2" y="39.5">8</text>
<text x="279.1" y="41.9">D</text>
<text x="60.2" y="44.3">3</text>
<text x="60.2" y="46.7">4</text>
<text x="68.2" y="46.7">5</text>
<text x="68.2" y="44.3">6</text>
<text x="194.2" y="44.3">1</text>
<text x="194.2" y="46.7">2</text>
<text x="202.2" y="46.7">7</text>
<text x="202.2" y="44.3">8</text>
<text x="194.2" y="48.9">3</text>
<text x="194.2" y="51.3">4</text>
<text x="202.2" y="51.3">5</text>
<text x="202.2" y="48.9">6</text>
<text x="13.4" y="86.5">C</text>
<text x="60.2" y="84.2">1</text>
<text x="60.2" y="86.5">2</text>
<text x="60.2" y="88.9">3</text>
<text x="68.2" y="88.9">6</text>
<text x="68.2" y="86.5">7</text>
<text x="68.2" y="84.2">8</text>
<text x="279.1" y="86.5">C</text>
<text x="60.2" y="91.3">4</text>
<text x="68.2" y="91.3">5</text>
<text x="194.2" y="93.6">1</text>
<text x="194.2" y="95.9">2</text>
<text x="202.2" y="95.9">7</text>
<text x="202.2" y="93.6">8</text>
<text x="194.2" y="98.3">3</text>
<text x="194.2" y="100.6">4</text>
<text x="202.2" y="100.6">5</text>
<text x="202.2" y="98.3">6</text>
<text x="13.4" y="131.1">B</text>
<text x="60.2" y="128.8">1</text>
<text x="60.2" y="131.1">2</text>
<text x="68.2" y="131.1">7</text>
<text x="68.2" y="128.8">8</text>
<text x="279.1" y="131.1">B</text>
<text x="60.2" y="133.5">3</text>
<text x="60.2" y="135.8">4</text>
<text x="68.2" y="135.8">5</text>
<text x="68.2" y="133.5">6</text>
<text x="267" y="138.2">1</text>
<text x="267" y="140.5">2</text>
<text x="13.4" y="175.8">A</text>
<text x="196.3" y="174.6">Title</text>
<text x="279.1" y="175.8">A</text>
<text x="196.3" y="181.6">Size</text>
<text x="197.5" y="185.2">A4</text>
<text x="208" y="181.6">Number</text>
<text x="255.1" y="181.6">Revision</text>
<text x="196.3" y="188.6">Date:</text>
<text x="196.3" y="191">File:</text>
<text x="206.9" y="188.6">24-May-2012</text>
<text x="206.9" y="191">D:\</text>
<text x="215.6" y="191">\tu20120222\</text>
<text x="241.2" y="191">.ddDrawn By:</text>
<text x="243.3" y="188.6">Sheet</text>
<text x="243.8" y="191">b</text>
<text x="249.9" y="188.6">of</text>
<text x="45.1" y="194.6">1</text>
<text x="112.6" y="194.6">2</text>
<text x="180.1" y="194.6">3</text>
<text x="247.6" y="194.6">4</text>
</g>
<g font-size="2.1" fill="#000080">
<text x="138.5" y="26.7">V15</text>
<text x="218.4" y="24.3">V22</text>
<text x="37.6" y="35.4">R55</text>
<text x="84.4" y="33.7">V43</text>
<text x="129.3" y="35.8">C46</text>
<text x="138.5" y="33.4">DIODE</text>
<text x="218.4" y="31.2">DIODE</text>
<text x="218.6" y="33">R67</text>
<text x="230.4" y="33">R68</text>
<text x="37.6" y="38.9">301R</text>
<text x="47.8" y="40.6">R66</text>
<text x="63.5" y="36.1">H1</text>
<text x="84.4" y="40.7">DIODE</text>
<text x="129.3" y="38.2">CAP</text>
<text x="136.4" y="40">100u/25V</text>
<text x="138.7" y="37.9">C33</text>
<text x="186.4" y="38.2">R73</text>
<text x="186.4" y="40.3">2.2K</text>
<text x="197.5" y="40.7">A5</text>
<text x="218.4" y="40.7">V21</text>
<text x="218.6" y="36.5">39R2</text>
<text x="230.4" y="36.5">69R8</text>
<text x="242.1" y="37.9">V23</text>
<text x="242.1" y="40">DIODE</text>
<text x="249.9" y="38.2">R64</text>
<text x="249.9" y="40.3">10K</text>
<text x="260.9" y="40.3">C31</text>
<text x="47.8" y="42.7">1.5K</text>
<text x="79.9" y="47.6">V38</text>
<text x="84.7" y="42.4">R194</text>
<text x="84.7" y="45.9">39R2</text>
<text x="96.4" y="42.4">R61</text>
<text x="96.4" y="45.9">69R8</text>
<text x="106.5" y="47.6">R4</text>
<text x="126.9" y="47.3">V36</text>
<text x="176.4" y="44.7">R72</text>
<text x="218.4" y="47.6">DIODE</text>
<text x="260.9" y="42.4">CAP</text>
<text x="49.4" y="52.2">V18</text>
<text x="63.5" y="49.9">314</text>
<text x="79.9" y="49.9">DIODE_2</text>
<text x="106.5" y="49.7">49.9K</text>
<text x="117.5" y="49.9">C89</text>
<text x="117.5" y="52.2">CAP</text>
<text x="126.9" y="49.4">DIODE</text>
<text x="176.4" y="48.3">100R</text>
<text x="176.4" y="51.8">R74</text>
<text x="218.6" y="49.4">R70</text>
<text x="218.6" y="53">39R2</text>
<text x="230.4" y="49.4">R71</text>
<text x="230.4" y="53">69R8</text>
<text x="28.2" y="54.1">R58</text>
<text x="28.2" y="57.7">402R</text>
<text x="49.4" y="54.4">NPN</text>
<text x="176.4" y="55.3">100R</text>
<text x="186.4" y="57">R75</text>
<text x="186.4" y="59.1">2.2K</text>
<text x="195.2" y="54.9">TC427E</text>
<text x="210" y="57">R?</text>
<text x="210" y="59.1">RES1</text>
<text x="242.1" y="54.4">V24</text>
<text x="242.1" y="56.5">DIODE</text>
<text x="249.9" y="54.6">R162</text>
<text x="249.9" y="56.7">10K</text>
<text x="260.9" y="56.7">C32</text>
<text x="260.9" y="58.8">CAP</text>
<text x="38.4" y="61.6">R65</text>
<text x="38.4" y="63.8">1.21K</text>
<text x="138.5" y="71.3">V16</text>
<text x="210" y="68.7">R?</text>
<text x="210" y="70.8">RES1</text>
<text x="218.4" y="73.7">V30</text>
<text x="256.3" y="73.7">IGBT:FP15R12KE3</text>
<text x="37.6" y="79.9">R60</text>
<text x="37.6" y="83.5">301R</text>
<text x="63.5" y="80.7">H2</text>
<text x="84.4" y="78.3">V45</text>
<text x="129.3" y="80.4">C47</text>
<text x="129.3" y="82.8">CAP</text>
<text x="136.4" y="82.3">100u/25V</text>
<text x="138.5" y="78.1">DIODE</text>
<text x="138.7" y="80.2">C40</text>
<text x="218.4" y="80.4">DIODE</text>
<text x="218.6" y="82.3">R76</text>
<text x="230.4" y="82.3">R77</text>
<text x="47.8" y="85.1">R56</text>
<text x="47.8" y="87.2">1.5K</text>
<text x="84.4" y="85.3">DIODE</text>
<text x="84.7" y="87">R?</text>
<text x="96.4" y="87">R23</text>
<text x="186.4" y="87.5">R82</text>
<text x="186.4" y="89.6">2.2K</text>
<text x="218.6" y="85.9">39R2</text>
<text x="230.4" y="85.9">69R8</text>
<text x="242.1" y="87.2">V25</text>
<text x="242.1" y="89.3">DIODE</text>
<text x="249.9" y="87.5">R163</text>
<text x="249.9" y="89.6">10K</text>
<text x="260.9" y="89.6">C36</text>
<text x="63.5" y="94.5">314</text>
<text x="79.9" y="92.2">V29</text>
<text x="79.9" y="94.5">DIODE_2</text>
<text x="84.7" y="90.5">39R2</text>
<text x="96.4" y="90.5">69R8</text>
<text x="106.5" y="92.2">R62</text>
<text x="106.5" y="94.3">49.9K</text>
<text x="117.5" y="94.5">C90</text>
<text x="126.9" y="91.9">V37</text>
<text x="126.9" y="94.1">DIODE</text>
<text x="176.4" y="94.1">R81</text>
<text x="197.5" y="90.1">A6</text>
<text x="260.9" y="91.7">CAP</text>
<text x="28.2" y="98.7">R59</text>
<text x="49.4" y="96.9">V19</text>
<text x="49.4" y="99">NPN</text>
<text x="117.5" y="96.9">CAP</text>
<text x="176.4" y="97.5">100R</text>
<text x="176.4" y="101.1">R83</text>
<text x="218.6" y="98.7">R79</text>
<text x="28.2" y="102.3">402R</text>
<text x="38.4" y="106.3">R57</text>
<text x="176.4" y="104.6">100R</text>
<text x="186.4" y="106.3">R84</text>
<text x="195.2" y="104.1">TC427E</text>
<text x="218.6" y="102.3">100R</text>
<text x="242.1" y="103.7">V47</text>
<text x="242.1" y="105.7">DIODE</text>
<text x="249.9" y="103.9">R164</text>
<text x="249.9" y="106">10K</text>
<text x="260.9" y="106">C37</text>
<text x="38.4" y="108.4">1.21K</text>
<text x="186.4" y="108.4">2.2K</text>
<text x="260.9" y="108.1">CAP</text>
<text x="138.5" y="115.9">V17</text>
<text x="240.5" y="115.7">R171</text>
<text x="240.5" y="117.8">0R</text>
<text x="37.6" y="124.5">R142</text>
<text x="63.5" y="125.3">H3</text>
<text x="84.4" y="122.9">V46</text>
<text x="129.3" y="125.1">C91</text>
<text x="138.5" y="122.7">DIODE</text>
<text x="138.7" y="124.8">C68</text>
<text x="204.6" y="125.1">L1</text>
<text x="37.6" y="128.1">301R</text>
<text x="47.8" y="129.7">R118</text>
<text x="47.8" y="131.8">1.5K</text>
<text x="84.4" y="130">DIODE</text>
<text x="84.7" y="131.7">R196</text>
<text x="96.4" y="131.7">R24</text>
<text x="129.3" y="127.4">CAP</text>
<text x="136.4" y="126.9">100u/25V</text>
<text x="79.9" y="136.8">V52</text>
<text x="84.7" y="135.1">39R2</text>
<text x="96.4" y="135.1">69R8</text>
<text x="106.5" y="136.8">R63</text>
<text x="126.9" y="136.6">V53</text>
<text x="265.7" y="134.7">X6</text>
<text x="28.2" y="143.3">R120</text>
<text x="49.4" y="141.5">V20</text>
<text x="49.4" y="143.6">NPN</text>
<text x="63.5" y="139.1">314</text>
<text x="79.9" y="139.1">DIODE_2</text>
<text x="106.5" y="138.9">49.9K</text>
<text x="117.5" y="139.1">C91</text>
<text x="117.5" y="141.5">CAP</text>
<text x="126.9" y="138.7">DIODE</text>
<text x="192.5" y="140">H10</text>
<text x="239.8" y="140.8">L2</text>
<text x="256.3" y="138.9">V40</text>
<text x="28.2" y="146.9">402R</text>
<text x="176.4" y="145.7">R92</text>
<text x="176.4" y="149.2">715R</text>
<text x="206.9" y="145.7">R86</text>
<text x="206.9" y="149.2">2.7K</text>
<text x="238.6" y="148.3">V44</text>
<text x="38.4" y="150.9">R119</text>
<text x="38.4" y="153">1.21K</text>
<text x="155.2" y="152.7">R104</text>
<text x="176.4" y="155.5">V34</text>
<text x="192.5" y="150.2">P421</text>
<text x="217" y="150.9">R115</text>
<text x="217" y="153">2K</text>
<text x="225.7" y="153">C3</text>
<text x="225.7" y="155.1">CAP</text>
<text x="238.6" y="150.4">13N06</text>
<text x="94.1" y="159.8">R113</text>
<text x="105.6" y="158.2">V1</text>
<text x="155.2" y="156.3">3.09K</text>
<text x="165.3" y="160.3">R116</text>
<text x="176.4" y="157.6">NPN</text>
<text x="70.5" y="166.8">R103</text>
<text x="94.1" y="163.3">90R9</text>
<text x="105.6" y="164.9">DIODE</text>
<text x="107.9" y="167.3">K1</text>
<text x="165.3" y="162.4">2.21K</text>
<text x="70.5" y="170.3">402R</text>
<text x="80.6" y="172">R177</text>
<text x="94.1" y="169.7">V33</text>
<text x="94.1" y="171.8">NPN</text>
<text x="80.6" y="174.1">1.21K</text>
<text x="263.3" y="184">V1.0</text>
<text x="263.3" y="188.6">2/3</text>
</g>
<g font-size="2.1" fill="#a1006a">
<text x="151" y="30.2">V+</text>
<text x="261.5" y="34.9">G2</text>
<text x="29" y="37.3">+5V</text>
<text x="127.4" y="44.3">G1</text>
<text x="168.3" y="46.7">G2'</text>
<text x="261.5" y="46.7">E2</text>
<text x="168.3" y="53.7">G4'</text>
<text x="261.5" y="51.3">G4</text>
<text x="20.2" y="56">G1'</text>
<text x="127.4" y="56">E1</text>
<text x="212.1" y="65.4">V1</text>
<text x="261.5" y="63.1">E4</text>
<text x="49.9" y="67.7">EN</text>
<text x="29" y="81.9">+5V</text>
<text x="127.4" y="88.9">G1</text>
<text x="261.5" y="84.2">G6</text>
<text x="168.3" y="95.9">G6'</text>
<text x="261.5" y="95.9">E6</text>
<text x="20.2" y="100.6">G1'</text>
<text x="127.4" y="100.6">E1</text>
<text x="261.5" y="100.6">G7</text>
<text x="168.3" y="103">G7'</text>
<text x="49.9" y="112.4">EN</text>
<text x="202.4" y="113.5">+24V</text>
<text x="261.5" y="112.4">E7</text>
<text x="29" y="126.5">+5V</text>
<text x="127.4" y="133.5">G1</text>
<text x="179.4" y="142.9">+5V</text>
<text x="20.2" y="145.2">G1'</text>
<text x="127.4" y="145.2">E1</text>
<text x="146" y="154.6">FAN</text>
<text x="49.9" y="157">EN</text>
<text x="120.4" y="161.6">+16V</text>
<text x="237.9" y="159.3">COM</text>
<text x="62.6" y="168.7">RY</text>
</g>
</svg>
